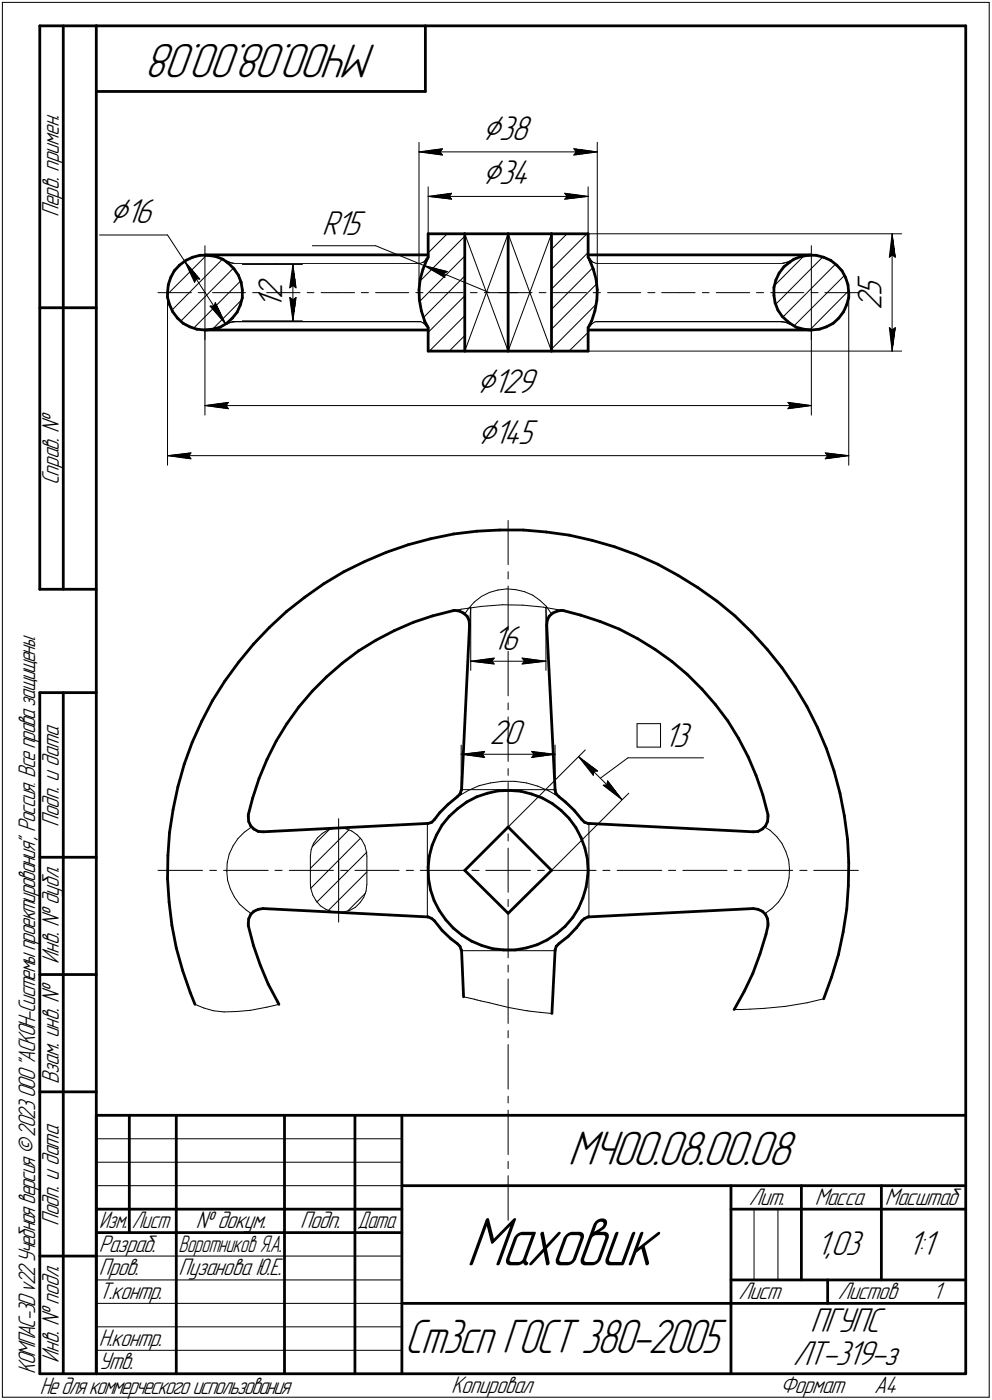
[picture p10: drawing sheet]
<svg xmlns="http://www.w3.org/2000/svg" width="211mm" height="298mm" viewBox="0 0 211 298" stroke-linecap="round" stroke-linejoin="round" font-family="sans-serif">
<g fill="none" stroke="#000" stroke-width=".21">
<path d="M.5 .5v297zM.5 .5h210zM210.5 .5v297zM89.2 32.3l4.9-.6zM89.2 32.3l4.9 .7zM89.2 32.3h37.9zM89.2 30.3v32zM91.1 39.8v10zM93.6 32.3l.5 .7zM94.1 31.7l-.5 .6zM122.1 33l5-.7zM122.1 31.7l.5 .6z"/>
<path d="M122.1 31.7l5 .6zM122.6 32.3l-.5 .7zM125.1 39.8v10zM127.1 30.3v32zM21.2 50h14.4zM35.6 50l3.7 5.6zM39.3 55.6l3.2 3.8zM39.3 55.6l2.1 4.5zM39.3 55.6l8.7 13.4zM41.7 59.4h.8zM41.7 59.4l-.3 .7zM43.6 52.3v10z"/>
<path d="M47.3 55.2l-10.7 10.8zM50.5 56.3l-12.1 12.1zM51.6 56.3h12.7zM54.7 56.3l-13.6 13.6zM58.9 56.3l-13.8 13.9zM62.3 56.3l.7 5zM62.3 56.3l-.7 5zM62.3 56.3v12zM66.5 52.3h13.4zM67.5 56.3l-12 12zM79.9 52.3l10.4 4.3zM88.6 56.3l-11.9 12z"/>
<path d="M90.3 56.6l4.9 1.2zM90.3 56.6l4.4 2.5zM90.3 56.6l13.8 5.7zM91.1 53.8l4.1-4zM91.1 41.8l5-.7zM91.1 41.8l5 .6zM91.1 41.8h34zM94.4 58.3l.8-.5zM94.4 58.3l.3 .8zM95.6 41.8l.5 .6zM96.1 41.1l-.5 .7zM98.9 49.8l9.2 25z"/>
<path d="M98.9 58.8l-9.5 9.5zM98.9 54.5l-13.7 13.8zM98.9 50.3l-18 18zM108.1 49.8l-9.2 25zM108.1 49.8l9.2 25zM117.3 49.8l-9.2 25zM117.3 57.3l7.6-7.5zM117.3 53.1l3.3-3.3zM120.1 42.4l5-.6zM120.1 41.1l.5 .7zM120.1 41.1l5 .7zM120.6 41.8l-.5 .6z"/>
<path d="M125.1 53.8l-7.8 7.8zM125.1 49.8h66.8zM126.8 56.3l-9.5 9.6zM131.1 56.3l-13.8 13.8zM135.3 56.3l-18 18zM165 56.3l-11.9 12zM171.1 54.4l-13.8 13.9zM172.6 52.3v10zM175.1 54.7l-13.6 13.6zM177.8 56.2l-12 12.1zM189.2 54.8l.6-.5zM189.8 49.8l.7 5z"/>
<path d="M189.8 54.3l.7 .5zM189.8 49.8l-.6 5zM189.8 49.8v25zM33.6 62.3h7.1zM35.6 62.7l8.4-8.4zM35.6 62.3v36.8zM42.2 62.3h1.5zM43.6 62.3v10zM43.6 70.3v18.1zM44.7 65.2l3.3 3.8zM44.7 65.2h.9zM45.2 62.3h7z"/>
<path d="M45.8 64.4l-.2 .8zM45.8 64.4l2.2 4.6zM51.2 68.3l12-12zM51.6 68.3h12.7zM53.8 62.3h1.5zM56.7 62.3h7.1zM59.7 68.3l12-12zM61.6 61.3l.7-.5zM61.6 63.3l.7 5zM61.6 63.3l.7 .5zM62.3 60.8l.7 .5zM62.3 63.8l.7-.5z"/>
<path d="M63 63.3l-.7 5zM63.9 68.3l12-12zM65.4 62.3h1.4zM68.2 68.3l12-12zM68.3 62.3h3.6zM71.9 62.3h3.5zM72.4 68.3l12-12zM76.9 62.3h1.5zM79.9 62.3h7.1zM88.5 62.3h1.5zM91.1 70.8l7.8-7.8zM91.4 74.8l7.5-7.6z"/>
<path d="M91.4 62.3h7.2zM95.6 74.8l3.3-3.3zM100.1 62.3h1.4zM103 62.3h7.2zM106.1 62.3h7.1zM114.7 62.3h1.5zM117.7 62.3h7.1zM121.1 74.8l4-4zM125.1 74.8h66.8zM126.2 62.3h1.6zM127.6 68.3l12-12zM129.3 62.3h7z"/>
<path d="M131.8 68.3l12-12zM136.1 68.3l12-12zM137.8 62.3h1.6zM140.3 68.3l12-12zM140.8 62.3h3.6zM144.4 62.3h3.5zM144.5 68.3l12-12zM148.8 68.3l12-12zM149.4 62.3h1.5zM152.4 62.3h7.1zM161 62.3h1.5zM164 62.3h7z"/>
<path d="M168.9 69.4l10.8-10.8zM172.6 62.3h1.5zM172.6 62.3v10zM172.6 70.3v18.1zM175.5 62.3h7.1zM180.6 61.9l-8.3 8.4zM180.6 62.3v36.8zM189.2 69.8l.6 5zM189.2 69.8l.6 .5zM189.8 70.3l.7-.5zM190.5 69.8l-.7 5zM35.6 97l5-.6z"/>
<path d="M35.6 97l5 .7zM35.6 97h145zM40.1 97l.5 .7zM40.6 96.4l-.5 .6zM43.6 86.4l5-.7zM43.6 86.4l5 .6zM43.6 86.4h129zM48.1 86.4l.5 .6zM48.6 85.7l-.5 .7zM167.6 87l5-.6zM167.6 85.7l.5 .7zM167.6 85.7l5 .7z"/>
<path d="M168.1 86.4l-.5 .6zM175.6 97.7l5-.7zM175.6 96.4l.5 .6zM175.6 96.4l5 .6zM176.1 97l-.5 .7zM108.1 110.8v9.4zM95.2 130.3l3-.6zM98.2 129.7l4.3-.6zM99.7 129.6l-.8 1.1zM100.2 129.4l-.3 3.8zM100.2 129.4v13.3zM100.9 128.2l1.5-1.2z"/>
<path d="M100.9 128.2l-1.2 1.4zM102.4 127l1.7-.8zM102.5 129.1l4.4-.3zM104.1 126.2l1.8-.6zM105.9 125.6l2-.2zM106.9 128.8l4.4 .1zM107.9 125.4l1.8 .2zM108.1 121.8v1.5zM108.1 124.8v9.4zM108.1 135.7v1.5zM108.1 138.7v9.5zM109.7 125.6l1.9 .4z"/>
<path d="M111.3 128.9l4.4 .4zM111.6 126l1.8 .7zM113.4 126.7l1.5 1.1zM114.9 127.8l1.3 1.3zM115.7 129.3l4.3 .7zM116.2 129.4l.1 3.8zM116.2 129.4v13.3zM116.2 129.1l1.1 1.6zM98.1 158.7v10.5zM100.2 140.8l5-.7zM100.2 140.8l5 .6zM100.2 140.8h16z"/>
<path d="M104.6 140.8l.6 .6zM105.2 140.1l-.6 .7zM108.1 149.7v1.4zM108.1 152.7v9.4zM111.1 141.4l5.1-.6zM111.1 140.1l.5 .7zM111.1 140.1l5.1 .7zM111.6 140.8l-.5 .6zM118.1 158.7v10.5zM135.6 154.1v5zM135.6 154.1h4.9zM135.6 159.1h4.9z"/>
<path d="M140.5 154.1v5zM50.6 178.6l-1 1.5zM52 177.2l1.5-1.1zM52 177.2l-1.4 1.4zM66.7 179.6l-.5 1.3zM67.6 178.4l-.9 1.2zM67.6 178.4l1-.9zM68.6 177.5l1.2-.8zM69.8 176.7l1.4-.3zM71.2 176.4l.9-.1zM72.1 176.3l1.4 .1zM72.1 174.3v13z"/>
<path d="M73.5 176.4l1.3 .6zM74.3 176.7l-8.3 8.2zM74.8 177l1.2 .8zM76 177.8l1 1zM76.7 178.5l-10.6 10.6zM77 178.8l.6 1.3zM90.9 175.3v19.9zM97.3 169.7l.2-.1zM97.5 169.6l2.2-1.3zM98.1 160.6l5-.6zM98.1 160.6l5 .7zM98.1 160.6h20z"/>
<path d="M98.2 168.1l-.1 1.1zM98.2 168.1h19.9zM99.7 168.3l2.2-1zM101.9 167.3l2.5-.6zM102.6 160.6l.5 .7zM103.1 160l-.5 .6zM104.4 166.7l2.5-.3zM106.9 166.4h2.6zM108.1 163.7v1.4zM108.1 166.6v9.5zM108.1 177.5v1.6zM108.1 176.1l16.4-16.4z"/>
<path d="M109.5 166.4l2.5 .3zM112 166.7l2.4 .7zM113.1 161.3l5-.7zM113.1 160l.5 .6zM113.1 160l5 .6zM113.6 160.6l-.5 .7zM114.4 167.4l2.4 1zM116.8 168.4l2.2 1.3zM118.1 168.1v1.1zM123.1 161.1l4.1 3.1zM123.1 161.1l3.1 4zM123.1 161.1l9.2 9.2z"/>
<path d="M125.3 175.3v19.9zM126.3 164.3l.9-.1zM126.3 164.3l-.1 .8zM127.8 165.7l5.8-4.3zM128.4 167.2l3.9 3.1zM128.4 167.2l.7-.1zM129.3 166.3l-.2 .8zM129.3 166.3l3 4zM133.6 161.4h16.1zM162.7 176.1l1.1 .7zM163.8 176.8l1.5 1.3zM165.3 178.1l1.1 1.5z"/>
<path d="M166.4 179.6l.8 1.8zM33.6 185.3h9.5zM44.6 185.3h1.5zM47.6 185.3h9.5zM48.3 185.6l.1 1.9zM48.3 183.7v1.9zM48.4 187.5l.6 1.8zM48.8 181.9l-.5 1.8zM49 189.3l.9 1.7zM49.6 180.1l-.8 1.8zM49.9 191l1.1 1.5zM51 192.5l1.4 1.3z"/>
<path d="M52.4 193.8l1.1 .8zM58.5 185.3h1.5zM61.6 185.3h9.4zM66 188.3l.1 .8zM66 182.3v6zM66.1 189.1l.4 1.5zM66.2 180.9l-.2 1.4zM66.4 180.3l3.7-3.7zM66.5 190.6l.7 1.2zM67.2 191.8l1 1.1zM67.4 192.1l10.7-10.7zM68.2 192.9l1.1 .7z"/>
<path d="M69.3 193.6l1.4 .5zM69.8 193.9l8.3-8.2zM70.7 194.1l1.4 .2zM72.1 194.3l.9-.1zM72.1 183.3v13zM72.5 185.3h1.5zM73 194.2l1.3-.3zM74 194l3.8-3.8zM74.3 193.9l1.3-.7zM75.5 185.3h9.4zM76.6 192.2l-1 1zM77.4 191.1l-.8 1.1z"/>
<path d="M77.6 180.1l.4 1.3zM77.9 189.7l-.5 1.4zM78 181.4l.1 .9zM78.1 182.3v6zM78.1 188.3l-.2 1.4zM86.4 185.3h1.6zM89.4 185.3h9.5zM100.4 185.3h1.5zM103.4 185.3h4.7zM108.1 194.6v9.4zM108.1 191.5v1.5zM108.1 185.3v4.7z"/>
<path d="M108.1 180.6v4.7zM108.1 185.3h4.8zM114.4 185.3h1.4zM117.3 185.3h9.5zM117.3 185.3l16.5-16.4zM128.3 185.3h1.5zM131.3 185.3h9.5zM142.2 185.3h1.6zM145.3 185.3h9.4zM156.2 185.3h1.5zM159.2 185.3h9.5zM162.7 194.6l1.6-1.1z"/>
<path d="M164.3 193.5l1.3-1.4zM166.7 190.5l-1.1 1.6zM167.2 181.4l.6 1.7zM167.5 188.8l-.8 1.7zM167.8 183.1l.2 1.9zM167.9 186.9l-.4 1.9zM168 185l-.1 1.9zM170.2 185.3h1.5zM173.1 185.3h9.5zM41.5 213.9l1.8 .7zM43.3 214.6l2.1 .6zM45.4 215.2l2.3 .3z"/>
<path d="M47.7 215.5l2.6-.1zM50.3 215.4l3-.3zM53.3 215.1l3.5-.6zM56.8 214.5l2.6-.6zM98.2 202.4h19.9zM98.6 212.3l1.6 .3zM100.2 212.6l.7 .2zM100.9 212.8l.6 .1zM101.5 212.9l.7 .2zM102.2 213.1l.8 .2zM103 213.3l1.1 .2zM104.1 213.5l1.7 .5z"/>
<path d="M105.8 214l2.5 .5zM108.1 219.5v1.5zM108.1 208.4v9.5zM108.1 205.5v1.5zM108.3 214.5l3.7 .7zM112 215.2h.3zM112.3 215.2l.3 .1zM112.6 215.3l.8 .1zM113.4 215.4l1.5 .2zM114.9 215.6l2.5 .2zM156.2 215h1.4zM157.6 215l2-.1z"/>
<path d="M159.6 214.9l3-.2zM162.6 214.7l4.5-.4zM167.1 214.3l4.6-.8zM171.7 213.5l3.6-.8zM108.1 236.4v9.5zM108.1 233.4v1.5zM108.1 222.4v9.5zM20.5 247.5h65zM20.5 252.5h65zM20.5 242.5h65zM108.1 250.4v9.4zM108.1 247.3v1.5z"/>
<path d="M160.4 257.5v15zM165.5 257.5v15zM20.5 267.5h65zM20.5 272.5h65zM20.5 277.5h65zM.5 297.5h210zM20.5 282.5h65zM20.5 287.5h65z"/>
</g>
<g fill="none" stroke="#000" stroke-width=".59">
<path d="M8.5 5.5v120zM8.5 5.5h12zM13.5 5.5v120zM20.5 5.5v287zM20.5 5.5h185zM20.5 19.5h70zM90.5 5.5v14zM205.5 5.5v287zM36.3 59.1l-.5 1.5zM37.1 57.7l-.8 1.4zM38.2 56.5l-1.1 1.2zM38.2 56.5l1.3-1z"/>
<path d="M39.5 55.5l1.5-.7zM41 54.8l1.6-.4zM42.6 54.4h1.6zM43.6 54.3h47.5zM44.2 54.4l1.7 .2zM45.9 54.6l1.5 .6zM47.4 55.2l.9 .6zM48.3 55.8l.6 .3zM48.3 55.8l.3 .2zM48.6 56l1.2 1.2zM48.7 56h.2zM48.9 56l.5 .2z"/>
<path d="M48.9 56.1l1.1 .2zM49.4 56.2l.6 .1zM49.8 57.2l.9 1.4zM50 56.3h39.2zM50.7 58.6l.6 1.5zM89.2 56.3l.5-.1zM89.4 59.4l-.2 2.3zM89.7 56.2l.6-.3zM90 57.3l-.6 2.1zM90.8 55.2l-.5 .7zM90.8 55.2l-.8 2.1zM91.1 54.8l-.3 .4z"/>
<path d="M91.1 49.8h7.8zM91.1 49.8v5zM98.9 49.8h9.2zM98.9 49.8v25zM108.1 49.8h9.2zM108.1 49.8v25zM117.3 49.8h7.8zM117.3 49.8v25zM125.1 54.8l.3 .4zM125.1 49.8v5zM125.1 54.3h47.5zM125.4 55.2l.5 .7z"/>
<path d="M125.4 55.2l.8 2.1zM125.9 55.9l.7 .3zM126.2 57.3l.6 2.1zM126.6 56.2l.5 .1zM126.8 59.4l.3 2.3zM127.1 56.3h39.2zM165.1 59.6l-.4 1.6zM165.8 58.2l-.7 1.4zM166.3 56.3l1-.2zM166.3 56.3l.6-.1zM166.8 56.8l1.3-1zM166.8 56.8l-1 1.4z"/>
<path d="M166.9 56.2l.5-.2zM167.3 56.1l.8-.3zM167.4 56h.2zM168.1 55.8l.8-.6zM168.9 55.2l1.5-.6zM170.4 54.6l1.6-.2zM172 54.4h1.7zM173.7 54.4l1.6 .4zM175.3 54.8l1.5 .7zM176.8 55.5l1.3 1zM178.1 56.5l1.1 1.2zM179.2 57.7l.7 1.4z"/>
<path d="M179.9 59.1l.5 1.5zM8.5 65.5h12zM35.6 63.3l.5 1.6zM35.6 62.3v1zM35.8 60.6l-.2 1.7zM36.1 64.9l.6 1.5zM36.7 66.4l1.1 1.3zM37.8 67.7l1.1 1.1zM38.9 68.8l1.5 .8zM40.4 69.6l1.5 .5zM41.9 70.1l1.7 .2zM43.6 70.3l1.6-.2z"/>
<path d="M43.6 70.3h47.5zM45.2 70.1l1.6-.4zM46.8 69.7l1.5-.9zM48.3 68.8l.6-.3zM48.3 68.8l1.1-1.1zM48.7 68.6l.2-.1zM48.9 68.5l.5-.2zM48.9 68.5l1.1-.2zM49.4 68.3h.6zM50 68.3h39.2zM50.5 66.5l-1.1 1.2zM51.1 64.9l-.6 1.6z"/>
<path d="M51.3 60.1l.3 1.6zM51.6 63.4l-.5 1.5zM51.6 61.7v1.7zM89.2 68.3h.5zM89.2 61.7v2.2zM89.2 63.9l.5 2.3zM89.7 68.3l.6 .4zM89.7 66.2l.6 2.1zM90.3 68.7l.5 .6zM90.3 68.3l.5 1zM90.8 69.3l.3 .5zM91.1 74.8h7.8z"/>
<path d="M91.1 69.8v5zM98.9 74.8h9.2zM108.1 74.8h9.2zM117.3 74.8h7.8zM125.1 69.8v5zM125.1 70.3h47.5zM125.4 69.3l-.3 .5zM125.9 68.7l-.5 .6zM125.9 68.7l.7-.4zM125.9 68.3l-.5 1zM126.6 68.3h.5zM126.6 66.2l-.7 2.1z"/>
<path d="M127 63.9l-.4 2.3zM127.1 68.3h39.2zM127.1 61.7l-.1 2.2zM164.7 61.2v1.7zM164.7 62.9l.2 1.6zM164.9 64.5l.6 1.5zM165.5 66l1 1.4zM166.3 68.3l1 .2zM166.3 68.3h.6zM166.5 67.4l1.1 1.1zM166.9 68.3l.5 .2zM167.3 68.5l.8 .3z"/>
<path d="M167.4 68.5l.2 .1zM167.6 68.5l.5 .3zM168.1 68.8l1.3 .9zM169.4 69.7l1.6 .4zM171 70.1l1.6 .2zM172.6 70.3l1.7-.2zM174.3 70.1l1.6-.5zM175.9 69.6l1.4-.8zM177.3 68.8l1.2-1.1zM179.5 66.4l-1 1.3zM180.2 64.9l-.7 1.5zM180.4 60.6l.2 1.7z"/>
<path d="M180.6 63.3l-.4 1.6zM180.6 62.3v1zM77.6 119.5l4.6-1.9zM82.2 117.6l4.7-1.6zM86.9 116l4.7-1.3zM91.6 114.7l4.9-1zM96.5 113.7l4.9-.6zM101.4 113.1l4.9-.2zM106.3 112.9h5zM111.3 112.9l4.9 .4zM116.2 113.3l5 .7zM121.2 114l4.8 1.1z"/>
<path d="M126 115.1l4.7 1.3zM130.7 116.4l4.7 1.7zM135.4 118.1l4.6 2zM8.5 125.5h12zM53.9 137.2l-3.1 3.8zM57.3 133.6l3.7-3.4zM57.3 133.6l-3.4 3.6zM61 130.2l3.9-3zM64.9 127.2l4-2.9zM68.9 124.3l4.3-2.5zM73.2 121.8l4.4-2.3zM76.3 138.6l3.7-2.3z"/>
<path d="M80 136.3l3.9-2zM83.9 134.3l4.1-1.8zM88 132.5l4-1.4zM92 131.1l4.4-1.1zM96.4 130h.4zM96.8 130l1 .1zM97.8 130.1l.8 .5zM98.6 130.6l.8 .6zM99.4 131.2l.4 1zM99.8 132.2l.1 1zM99.9 133.2l-1.7 34.9zM116.3 133.2l1.8 34.9z"/>
<path d="M116.4 132.2l-.1 1zM116.8 131.2l-.4 1zM116.8 131.2l.8-.6zM117.6 130.6l.9-.5zM118.5 130.1l1-.1zM119.5 130h.5zM120 130l3.5 1zM123.5 131l4.2 1.3zM127.7 132.3l4 1.6zM131.7 133.9l3.9 2.1zM135.6 136l3.8 2.3zM139.4 138.3l3.5 2.5z"/>
<path d="M140 120.1l4.3 2.4zM144.3 122.5l4.2 2.6zM148.5 125.1l4.1 2.9zM152.6 128l3.8 3.1zM156.4 131.1l3.5 3.5zM159.9 134.6l3.3 3.7zM163.2 138.3l3.2 3.9zM8.5 147.5v145zM8.5 147.5h12zM13.5 147.5v145zM40.9 158.1l-1.7 4.6zM42.9 153.6l-2 4.5z"/>
<path d="M45.2 149.2l-2.3 4.4zM47.8 145l-2.6 4.2zM50.8 141l-3 4zM58.8 157.8l-2 3.9zM61 154.1l-2.2 3.7zM63.6 150.5l-2.6 3.6zM66.5 147.2l-2.9 3.3zM69.5 144.1l3.3-2.9zM69.5 144.1l-3 3.1zM72.8 141.2l3.5-2.6zM142.9 140.8l3.3 2.8zM146.2 143.6l3.2 3.1z"/>
<path d="M149.4 146.7l2.8 3.3zM152.2 150l2.7 3.5zM154.9 153.5l2.2 3.7zM157.1 157.2l2.1 3.9zM166.4 142.2l2.8 4zM169.2 146.2l2.5 4.3zM171.7 150.5l2.2 4.4zM173.9 154.9l2 4.5zM175.9 159.4l1.6 4.8zM36.1 177.3l-.4 4.9zM36.8 172.4l-.7 4.9zM37.8 167.6l-1 4.8z"/>
<path d="M39.2 162.7l-1.4 4.9zM52.8 173.9l.1 1zM52.8 173.5v.4zM52.9 174.9l.4 1zM53.3 175.9l.7 .6zM53.8 169.9l-1 3.6zM54 176.5l.9 .5zM54.9 177l1.1 .1zM55.1 165.8l-1.3 4.1zM56 177.1l34.9-1.8zM56.8 161.7l-1.7 4.1zM90.9 175.3h.2z"/>
<path d="M91.1 175.3l.8-.2zM92.5 174.5l-.6 .6zM92.9 177.8l-1 2.2zM93.6 173.1l-1.1 1.4zM94.1 175.7l-1.2 2.1zM95.3 171.3l2-1.6zM95.3 171.3l-1.7 1.8zM95.6 173.8l1.8-1.6zM95.6 173.8l-1.5 1.9zM97.3 169.7l.6-.6zM97.4 172.2l1.9-1.4zM98.1 168.3l-.2 .8z"/>
<path d="M98.2 168.1l-.1 .2zM99.3 170.8l2.1-1.1zM101.4 169.7l2.3-.8zM103.7 168.9l2.3-.5zM106 168.4l2.5-.1zM108.1 176.1l9.2 9.2zM108.1 176.1l-9.2 9.2zM108.5 168.3l2.3 .2zM110.8 168.5l2.3 .6zM113.1 169.1l2.3 .8zM115.4 169.9l2.1 1.2zM117.5 171.1l1.9 1.5z"/>
<path d="M118.1 168.3l.3 .8zM118.1 168.1v.2zM118.4 169.1l.6 .6zM119 169.7l1.3 1.1zM119.4 172.6l1.7 1.6zM120.3 170.8l1.9 1.8zM121.1 174.2l1.4 2zM122.2 172.6l1.6 1.9zM122.5 176.2l1.1 2.1zM123.6 178.3l.9 2.3zM123.8 174.5l.6 .6zM124.4 175.1l.7 .2z"/>
<path d="M125.1 175.3h.2zM125.3 175.3l35 1.8zM159.2 161.1l1.7 4zM160.3 177.1l1-.1zM160.9 165.1l1.4 4.1zM161.3 177l.9-.5zM162.3 169.2l1.1 4.3zM162.9 175.9l-.7 .6zM163.3 174.9l-.4 1zM163.4 173.9l-.1 1zM163.4 173.5v.4zM177.5 164.2l1.2 4.7z"/>
<path d="M178.7 168.9l1 4.8zM179.7 173.7l.6 5zM180.3 178.7l.3 4.9zM8.5 182.5h12zM35.6 187.1l.4 5zM35.7 182.2l-.1 4.9zM36 192.1l.6 4.9zM36.6 197l.9 4.8zM52.8 196.7v.4zM52.8 197.1l1.1 4.2zM52.9 195.7l-.1 1zM53.3 194.7l-.4 1z"/>
<path d="M54 194.1l.9-.5zM54 194.1l-.7 .6zM54.9 193.6l1.1-.1zM56 193.5l34.9 1.7zM90.9 195.2h.2zM91.1 184.7l.1 2.4zM91.1 195.2l.8 .4zM91.2 187.1l.4 2.4zM91.4 182.3l-.3 2.4zM91.6 189.5l.8 2.3zM91.9 195.6l.6 .5zM91.9 180l-.5 2.3z"/>
<path d="M92.4 191.8l1.1 2.1zM92.5 196.1l1.6 2zM93.5 193.9l1.3 1.9zM94.1 198.1l1.8 1.8zM94.8 195.8l1.6 1.8zM95.9 199.9l1.4 1zM96.4 197.6l1.9 1.5zM98.3 199.1l2 1.3zM98.9 185.3l9.2 9.2zM108.1 194.5l9.2-9.2zM118.4 198.8l1.8-1.5zM121.8 195.4l-1.6 1.9z"/>
<path d="M122.7 197.5l-1.8 1.9zM123.1 193.4l-1.3 2zM123.8 196.1l.6-.5zM123.8 196.1l-1.1 1.4zM124 191.2l-.9 2.2zM124.4 195.6l.7-.4zM124.5 180.6l.5 2.3zM124.7 188.9l-.7 2.3zM125 182.9l.1 2.4zM125.1 186.5l-.4 2.4zM125.1 185.3v1.2zM125.1 195.2h.2z"/>
<path d="M125.3 195.2l35-1.7zM160.3 193.5l1 .1zM161.3 193.6l.9 .5zM162.2 194.1l.7 .6zM162.9 194.7l.4 1zM163 199l-1.3 4.1zM163.3 195.7l.1 1zM163.4 196.7v.4zM163.4 197.1l-.4 1.9zM179.4 198.5l-1 4.8zM180.2 193.5l-.8 5zM180.5 188.6l-.3 4.9z"/>
<path d="M180.6 183.6l-.1 5zM8.5 207.5h12zM37.5 201.8l1.4 4.9zM38.9 206.7l1.6 4.6zM40.5 211.3l1 2.6zM53.9 201.3l1.5 4.2zM55.4 205.5l1.7 4zM57.1 209.5l2 3.9zM59.1 213.4l.3 .5zM97.3 200.9l.6 .6zM97.9 201.5l.2 .8zM98.1 202.3l.1 .1z"/>
<path d="M98.2 202.4l.4 9.9zM100.3 200.4l2.2 .9zM102.5 201.3l2.3 .7zM104.8 202l2.4 .3zM107.2 202.3h2.4zM109.6 202.3l2.4-.5zM112 201.8l2.3-.6zM114.3 201.2l2.1-1zM116.4 200.2l2-1.4zM118.1 202.3v.1zM118.1 202.4l-.7 13.4zM118.4 201.5l-.3 .8z"/>
<path d="M119 200.9l-.6 .6zM119 200.9l1.9-1.5zM158.3 211.2l-2.1 3.8zM160.2 207.3l-1.9 3.9zM161.7 203.1l-1.5 4.2zM177 208l-1.7 4.7zM178.4 203.3l-1.4 4.7zM8.5 232.5h12zM20.5 237.5h185zM20.5 237.5v55zM27.5 237.5v25zM37.5 237.5v55z"/>
<path d="M60.5 237.5v55zM75.5 237.5v55zM85.5 237.5v55zM20.5 257.5h65zM85.5 252.5h120zM155.5 252.5v40zM155.5 257.5h15zM170.5 252.5v20zM170.5 257.5h35zM187.5 252.5v20zM8.5 267.5h12zM20.5 262.5h65z"/>
<path d="M85.5 277.5h70zM155.5 277.5h50zM155.5 272.5h50zM176.1 272.5v5zM8.5 292.5h12zM20.5 292.5h185z"/>
</g>
<path d="M90.5 55.7h.2zM90.4 55.8h.2zM125.6 55.8h.2zM90.3 55.9h.3zM125.7 55.9h.2zM90.3 56h.3zM125.7 56h.3zM48.6 56h.2zM90.1 56h.4zM125.7 56h.5zM167.5 56h.1zM48.7 56.1h.3zM89.8 56.1h.7zM125.8 56.1h.6zM167.1 56.1h.5zM48.8 56.2h.5zM89.6 56.2h.8zM125.9 56.2h.8zM166.9 56.2h.6zM48.9 56.3h41.5zM125.9 56.3h41.5zM48.9 56.4h41.4zM126 56.4h41.3zM49.1 56.5h41.2zM126 56.5h41.2zM49.3 56.6h41zM126.1 56.6h41zM49.4 56.6h40.9zM126.1 56.6h40.9zM49.4 56.7h40.9zM126.2 56.7h40.8zM49.5 56.8h40.8zM126.2 56.8h40.7zM49.5 56.9h40.7zM126.2 56.9h40.6zM49.6 57h40.6zM126.2 57h40.5zM49.6 57.1h40.5zM126.2 57.1h40.4zM49.7 57.1h40.4zM126.2 57.1h40.3zM49.8 57.2h40.3zM126.2 57.2h40.3zM49.9 57.3h40.1zM126.2 57.3h40.2zM50 57.4h40zM126.3 57.4h40zM50 57.5h39.9zM126.3 57.5h40zM50.1 57.6h39.8zM126.4 57.6h39.8zM50.1 57.7h39.7zM126.4 57.7h39.8zM50.2 57.7h39.6zM126.5 57.7h39.6zM50.2 57.8h39.6zM126.5 57.8h39.5zM50.3 57.9h39.5zM126.5 57.9h39.5zM50.4 58h39.3zM126.6 58h39.3zM50.5 58.1h39.2zM126.6 58.1h39.3zM50.5 58.2h39.2zM126.6 58.2h39.2zM50.5 58.3h39.2zM126.7 58.3h39.1zM50.6 58.3h39.1zM50.6 58.4h39.1zM126.7 58.3h39zM126.7 58.4h39zM50.7 58.5h39zM126.7 58.5h38.9zM50.7 58.6h38.9zM126.7 58.6h38.8zM50.8 58.7h38.8zM126.7 58.7h38.8zM50.9 58.8h38.7zM126.7 58.8h38.8zM50.9 58.8h38.7zM126.7 58.8h38.7zM51 58.9h38.5zM126.8 58.9h38.6zM51 59h38.5zM126.8 59h38.6zM51.1 59.1h38.4zM126.8 59.1h38.6zM51.1 59.2h38.4zM126.8 59.2h38.5zM51.1 59.3h38.4zM126.9 59.3h38.4zM51.1 59.4h38.4zM51.1 59.4h38.4zM126.9 59.4h38.3zM126.9 59.4h38.3zM51.1 59.5h38.3zM126.9 59.5h38.2zM51.2 59.6h38.2zM51.2 59.7h38.2zM126.9 59.6h38.2zM126.9 59.7h38.2zM51.3 59.8h38.1zM126.9 59.8h38.2zM51.3 59.9h38zM126.9 59.9h38.2zM51.3 59.9h38zM127 59.9h38zM51.4 60h37.9zM51.4 60.1h37.9zM127 60h38zM127 60.1h38zM51.4 60.2h37.8zM51.4 60.3h37.8zM127 60.2h37.9zM127 60.3h37.9zM51.4 60.4h37.8zM127 60.4h37.8zM51.5 60.5h37.7zM127 60.5h37.8zM51.5 60.5h37.7zM51.5 60.6h37.7zM51.5 60.7h37.7zM51.5 60.8h37.7zM127.1 60.5h37.7zM127.1 60.6h37.7zM127.1 60.7h37.7zM127.1 60.8h37.7zM51.5 60.9h37.7zM127.1 60.9h37.7zM51.6 61h37.6zM51.6 61h37.6zM51.6 61.1h37.6zM51.6 61.2h37.6zM127.1 61h37.7zM127.1 61h37.7zM127.1 61.1h37.7zM127.1 61.2h37.7zM51.6 61.3h37.6zM51.6 61.4h37.6zM127.1 61.3h37.6zM127.1 61.4h37.6zM51.6 61.5h37.6zM51.6 61.6h37.6zM51.6 61.6h37.6zM51.6 61.7h37.6zM51.6 61.8h37.6zM51.6 61.9h37.6zM51.6 62h37.6zM51.6 62.1h37.6zM51.6 62.1h37.6zM51.6 62.2h37.6zM127.1 61.5h37.6zM127.1 61.6h37.6zM127.1 61.6h37.6zM127.1 61.7h37.6zM127.1 61.8h37.6zM127.1 61.9h37.6zM127.1 62h37.6zM127.1 62.1h37.6zM127.1 62.1h37.6zM127.1 62.2h37.6zM51.6 62.3h37.6zM127.1 62.3h37.5zM51.6 62.4h37.6zM51.6 62.5h37.6zM51.6 62.6h37.6zM51.6 62.7h37.6zM51.6 62.7h37.6zM51.6 62.8h37.6zM51.6 62.9h37.6zM51.6 63h37.6zM51.6 63.1h37.6zM51.6 63.2h37.6zM127.1 62.4h37.6zM127.1 62.5h37.6zM127.1 62.6h37.6zM127.1 62.7h37.6zM127.1 62.7h37.6zM127.1 62.8h37.6zM127.1 62.9h37.6zM127.1 63h37.6zM127.1 63.1h37.6zM127.1 63.2h37.6zM51.6 63.2h37.6zM127.1 63.2h37.6zM51.6 63.3h37.6zM51.6 63.4h37.6zM51.6 63.5h37.6zM127.1 63.3h37.7zM127.1 63.4h37.7zM127.1 63.5h37.7zM51.6 63.6h37.6zM51.6 63.7h37.6zM127.1 63.6h37.7zM127.1 63.7h37.7zM51.5 63.8h37.7zM127.1 63.8h37.7zM51.5 63.8h37.7zM51.5 63.9h37.7zM51.5 64h37.7zM51.5 64.1h37.7zM127.1 63.8h37.7zM127.1 63.9h37.7zM127.1 64h37.7zM127.1 64.1h37.7zM51.4 64.2h37.9zM127.1 64.2h37.7zM51.4 64.3h37.9zM51.4 64.3h37.9zM127.1 64.3h37.8zM127.1 64.3h37.8zM51.4 64.4h37.9zM127 64.4h37.9zM51.4 64.5h37.9zM51.4 64.6h37.9zM127 64.5h38zM127 64.6h38zM51.3 64.7h38zM127 64.7h38zM51.3 64.8h38zM126.9 64.8h38.2zM51.3 64.9h38.1zM126.9 64.9h38.2zM51.2 64.9h38.2zM126.9 64.9h38.2zM51.2 65h38.2zM126.8 65h38.3zM51.1 65.1h38.3zM126.8 65.1h38.3zM51.1 65.2h38.4zM126.8 65.2h38.4zM51.1 65.3h38.4zM126.8 65.3h38.5zM51.1 65.4h38.4zM126.8 65.4h38.5zM51.1 65.4h38.4zM126.8 65.4h38.6zM51 65.5h38.6zM126.8 65.5h38.6zM51 65.6h38.6zM126.8 65.6h38.6zM50.9 65.7h38.7zM126.7 65.7h38.7zM50.9 65.8h38.7zM126.7 65.8h38.8zM50.8 65.9h38.8zM126.7 65.9h38.8zM50.7 66h38.9zM126.7 66h38.8zM50.7 66h38.9zM126.7 66h38.9zM50.6 66.1h39.1zM50.6 66.2h39.1zM126.7 66.1h39zM126.7 66.2h39zM50.5 66.3h39.2zM126.6 66.3h39.2zM50.5 66.4h39.2zM126.6 66.4h39.2zM50.5 66.5h39.2zM126.6 66.5h39.3zM50.4 66.5h39.3zM126.6 66.5h39.3zM50.4 66.6h39.3zM126.5 66.6h39.4zM50.3 66.7h39.4zM126.5 66.7h39.5zM50.2 66.8h39.6zM126.5 66.8h39.5zM50.2 66.9h39.6zM126.5 66.9h39.6zM50.1 67h39.8zM50.1 67.1h39.8zM126.4 67h39.8zM126.4 67.1h39.8zM50 67.1h40zM126.4 67.1h39.9zM50 67.2h40zM126.3 67.2h40zM49.9 67.3h40.1zM126.3 67.3h40.1zM49.8 67.4h40.3zM126.2 67.4h40.3zM49.7 67.5h40.4zM126.2 67.5h40.3zM49.6 67.6h40.6zM126.2 67.6h40.4zM49.6 67.6h40.6zM126.2 67.6h40.5zM49.5 67.7h40.8zM126.2 67.7h40.6zM49.4 67.8h40.9zM126.1 67.8h40.8zM49.4 67.9h40.9zM126.1 67.9h40.9zM49.3 68h41zM126 68h41zM49.2 68.1h41.1zM126 68.1h41.1zM49.1 68.2h41.3zM125.9 68.2h41.3zM48.9 68.2h41.5zM125.9 68.2h41.4zM48.9 68.3h.5zM89.6 68.3h.9zM125.9 68.3h.8zM166.7 68.3h.7zM48.8 68.4h.3zM89.8 68.4h.7zM125.8 68.4h.6zM167.2 68.4h.3zM90.1 68.5h.4zM125.8 68.5h.4zM167.4 68.5h.2zM90.2 68.6h.4zM125.7 68.6h.5zM90.3 68.7h.3zM125.7 68.7h.3zM90.3 68.7h.4zM125.6 68.7h.3zM90.4 68.8h.3zM125.6 68.8h.2zM90.5 68.9h.3zM90.6 69h.2z" fill="#fff" stroke="#fff" stroke-width=".21"/>
<g fill="#000" stroke="#000" stroke-width=".21">
<path d="M89.2 32.3h4.4zM89.8 32.4h3.9zM90.4 32.5h3.4zM91.1 32.6h2.8zM91.7 32.7h2.2zM92.3 32.8h1.7zM93 32.9h1.1zM93.6 32.9h.5z"/>
<path d="M93.6 31.7h.5zM93 31.8h1.1zM92.3 31.9h1.7zM91.7 32h2.2zM91.1 32.1h2.8zM90.4 32.2h3.4zM89.8 32.3h3.9z"/>
<path d="M122.2 31.7h.6zM122.3 31.8h1.1zM122.3 31.9h1.7zM122.3 32h2.3zM122.4 32.1h2.8zM122.5 32.2h3.4zM122.6 32.3h3.9z"/>
<path d="M122.6 32.3h4.5zM122.6 32.4h3.9zM122.5 32.5h3.4zM122.4 32.6h2.8zM122.3 32.7h2.3zM122.3 32.8h1.7zM122.3 32.9h1.1zM122.2 32.9h.6z"/>
<path d="M39.6 56.3h.2zM39.7 56.5h.2zM39.8 56.6h.2zM39.8 56.6h.2zM39.9 56.7h.1zM39.9 56.8h.2zM40 56.9h.1zM40 57h.2zM40 57.1h.3zM40 57.1h.3zM40 57.2h.4zM40.1 57.3h.4zM40.1 57.4h.4zM40.2 57.5h.4zM40.2 57.6h.4zM40.3 57.7h.3zM40.3 57.7h.4zM40.4 57.8h.4zM40.4 57.9h.4zM40.5 58h.4zM40.5 58.1h.5zM40.6 58.2h.4zM40.6 58.3h.5zM40.6 58.3h.5zM40.6 58.4h.5zM40.7 58.5h.5zM40.7 58.6h.6zM40.7 58.7h.6zM40.8 58.8h.6zM40.8 58.8h.7zM40.9 58.9h.6zM40.9 59h.7zM41 59.1h.7zM41 59.2h.7zM41.1 59.3h.6zM41.1 59.4h.6zM41.1 59.4h.6zM41.1 59.5h.6zM41.2 59.6h.5zM41.2 59.7h.5zM41.3 59.8h.3zM41.3 59.9h.3z"/>
<path d="M39.6 56.1h.2zM39.8 56.4h.2zM39.9 56.5h.1zM40 56.6h.1zM40 56.6h.2zM40 56.7h.2zM40.1 56.8h.2zM40.1 56.9h.3zM40.2 57h.3zM40.3 57.1h.3zM40.3 57.1h.3zM40.4 57.2h.3zM40.5 57.3h.2zM40.5 57.4h.3zM40.6 57.5h.3zM40.6 57.6h.4zM40.6 57.7h.5zM40.7 57.7h.4zM40.8 57.8h.3zM40.8 57.9h.4zM40.9 58h.4zM41 58.1h.4zM41 58.2h.5zM41.1 58.3h.5zM41.1 58.3h.6zM41.1 58.4h.6zM41.2 58.5h.5zM41.3 58.6h.5zM41.3 58.7h.6zM41.4 58.8h.6zM41.5 58.8h.6zM41.5 58.9h.6zM41.6 59h.6zM41.7 59.1h.5zM41.7 59.2h.6zM41.7 59.3h.7zM41.7 59.4h.8z"/>
<path d="M62.1 57.6h.2zM62.1 57.7h.2zM62.1 57.7h.2zM62.1 57.8h.2zM62.1 57.9h.2zM62.1 58h.2zM62.1 58.1h.2zM62.1 58.2h.2zM62.1 58.3h.2zM62.1 58.3h.2zM62.1 58.4h.2zM62.1 58.5h.2zM62.1 58.6h.2zM62.1 58.7h.2zM62.1 58.8h.2zM62 58.8h.3zM62 58.9h.3zM62 59h.3zM62 59.1h.3zM62 59.2h.3zM62 59.3h.3zM62 59.4h.3zM61.9 59.4h.4zM61.9 59.5h.4zM61.9 59.6h.4zM61.9 59.7h.4zM61.9 59.8h.4zM61.9 59.9h.4zM61.9 59.9h.4zM61.9 60h.4zM61.8 60.1h.5zM61.8 60.2h.5zM61.8 60.3h.5zM61.8 60.4h.5zM61.8 60.5h.5zM61.8 60.5h.5zM61.8 60.6h.5zM61.7 60.7h.6zM61.7 60.8h.6zM61.7 60.9h.5zM61.7 61h.4zM61.7 61h.3zM61.7 61.1h.2z"/>
<path d="M62.3 57h.2zM62.3 57.1h.2zM62.3 57.1h.2zM62.3 57.2h.2zM62.3 57.3h.2zM62.3 57.4h.2zM62.3 57.5h.2zM62.3 57.6h.3zM62.3 57.7h.3zM62.3 57.7h.3zM62.3 57.8h.3zM62.3 57.9h.3zM62.3 58h.3zM62.3 58.1h.3zM62.3 58.2h.3zM62.3 58.3h.4zM62.3 58.3h.4zM62.3 58.4h.4zM62.3 58.5h.4zM62.3 58.6h.4zM62.3 58.7h.4zM62.3 58.8h.4zM62.3 58.8h.4zM62.3 58.9h.4zM62.3 59h.4zM62.3 59.1h.4zM62.3 59.2h.4zM62.3 59.3h.4zM62.3 59.4h.4zM62.3 59.4h.5zM62.3 59.5h.5zM62.3 59.6h.5zM62.3 59.7h.5zM62.3 59.8h.5zM62.3 59.9h.5zM62.3 59.9h.5zM62.3 60h.5zM62.3 60.1h.6zM62.3 60.2h.6zM62.3 60.3h.6zM62.3 60.4h.6zM62.3 60.5h.6zM62.3 60.5h.6zM62.3 60.6h.6zM62.3 60.7h.7zM62.3 60.8h.7zM62.5 60.9h.5zM62.6 61h.4zM62.7 61h.3zM62.8 61.1h.2z"/>
<path d="M90.8 56.8h.1zM90.8 56.9h.3zM91 57h.4zM91.2 57.1h.3zM91.4 57.1h.4zM91.4 57.2h.5zM91.6 57.3h.6zM91.8 57.4h.6zM91.9 57.5h.6zM92 57.6h.8zM92.2 57.7h.8zM92.4 57.7h.8zM92.5 57.8h.9zM92.6 57.9h1zM92.8 58h1zM93 58.1h1.1zM93 58.2h1.2zM93.2 58.3h1.2zM93.4 58.3h1.1zM93.6 58.4h.9zM93.6 58.5h.9zM93.8 58.6h.8zM94 58.7h.6zM94.1 58.8h.5zM94.2 58.8h.5zM94.4 58.9h.3z"/>
<path d="M90.7 56.7h.2zM90.9 56.8h.4zM91.1 56.9h.5zM91.4 57h.5zM91.5 57.1h.8zM91.8 57.1h.8zM91.9 57.2h1zM92.2 57.3h1zM92.4 57.4h1.2zM92.5 57.5h1.4zM92.8 57.6h1.4zM93 57.7h1.6zM93.2 57.7h1.7zM93.4 57.8h1.8zM93.6 57.9h1.5zM93.8 58h1.1zM94.1 58.1h.6zM94.2 58.2h.4z"/>
<path d="M91.1 41.8h4.5zM91.9 41.9h3.8zM92.5 42h3.3zM93.3 42.1h2.5zM94 42.2h1.9zM94.7 42.2h1.3zM95.4 42.3h.7z"/>
<path d="M95.5 41.2h.6zM94.9 41.3h1.1zM94.2 41.4h1.7zM93.6 41.5h2.2zM93 41.6h2.8zM92.4 41.7h3.4zM91.8 41.7h3.9z"/>
<path d="M120.2 41.2h.6zM120.3 41.3h1.1zM120.4 41.4h1.7zM120.4 41.5h2.3zM120.5 41.6h2.8zM120.6 41.7h3.4zM120.6 41.7h3.9z"/>
<path d="M120.6 41.8h4.5zM120.6 41.9h3.9zM120.6 42h3.2zM120.5 42.1h2.5zM120.4 42.2h1.9zM120.3 42.2h1.3zM120.2 42.3h.7z"/>
<path d="M189.7 51.2h.1zM189.7 51.3h.1zM189.7 51.4h.1zM189.7 51.5h.1zM189.7 51.6h.1zM189.7 51.6h.1zM189.7 51.7h.1zM189.7 51.8h.1zM189.7 51.9h.1zM189.6 52h.2zM189.6 52.1h.2zM189.6 52.2h.2zM189.6 52.2h.2zM189.6 52.3h.2zM189.6 52.4h.2zM189.6 52.5h.2zM189.6 52.6h.2zM189.5 52.7h.3zM189.5 52.7h.3zM189.5 52.8h.3zM189.5 52.9h.3zM189.5 53h.3zM189.5 53.1h.3zM189.5 53.2h.3zM189.5 53.3h.3zM189.5 53.3h.3zM189.4 53.4h.4zM189.4 53.5h.4zM189.4 53.6h.4zM189.4 53.7h.4zM189.4 53.8h.4zM189.4 53.8h.4zM189.4 53.9h.4zM189.4 54h.4zM189.3 54.1h.5zM189.3 54.2h.5zM189.3 54.3h.5zM189.3 54.4h.4zM189.3 54.4h.4zM189.3 54.5h.3zM189.3 54.6h.2z"/>
<path d="M189.8 50.5h.2zM189.8 50.5h.2zM189.8 50.6h.2zM189.8 50.7h.2zM189.8 50.8h.2zM189.8 50.9h.2zM189.8 51h.2zM189.8 51.1h.3zM189.8 51.1h.3zM189.8 51.2h.3zM189.8 51.3h.3zM189.8 51.4h.3zM189.8 51.5h.3zM189.8 51.6h.3zM189.8 51.6h.3zM189.8 51.7h.4zM189.8 51.8h.4zM189.8 51.9h.4zM189.8 52h.4zM189.8 52.1h.4zM189.8 52.2h.4zM189.8 52.2h.4zM189.8 52.3h.4zM189.8 52.4h.4zM189.8 52.5h.4zM189.8 52.6h.4zM189.8 52.7h.4zM189.8 52.7h.4zM189.8 52.8h.4zM189.8 52.9h.5zM189.8 53h.5zM189.8 53.1h.5zM189.8 53.2h.5zM189.8 53.3h.5zM189.8 53.3h.5zM189.8 53.4h.5zM189.8 53.5h.5zM189.8 53.6h.6zM189.8 53.7h.6zM189.8 53.8h.6zM189.8 53.8h.6zM189.8 53.9h.6zM189.8 54h.6zM189.8 54.1h.6zM189.8 54.2h.7zM189.8 54.3h.7zM190 54.4h.5zM190.1 54.4h.4zM190.2 54.5h.3zM190.3 54.6h.2z"/>
<path d="M44.7 65.2h.9zM44.8 65.3h.8zM44.9 65.4h.8zM45 65.4h.7zM45 65.5h.8zM45.1 65.6h.8zM45.2 65.7h.7zM45.3 65.8h.7zM45.3 65.9h.8zM45.4 66h.7zM45.5 66h.6zM45.6 66.1h.6zM45.6 66.2h.6zM45.7 66.3h.6zM45.8 66.4h.6zM45.8 66.5h.6zM45.9 66.5h.6zM46 66.6h.5zM46.1 66.7h.5zM46.1 66.8h.6zM46.2 66.9h.5zM46.3 67h.4zM46.4 67.1h.4zM46.4 67.1h.4zM46.5 67.2h.4zM46.6 67.3h.4zM46.7 67.4h.3zM46.7 67.5h.4zM46.8 67.6h.4zM46.9 67.6h.3zM46.9 67.7h.3zM47 67.8h.2zM47.1 67.9h.2zM47.2 68h.2zM47.2 68.1h.2zM47.3 68.2h.2zM47.4 68.2h.2zM47.5 68.4h.2zM47.6 68.5h.2z"/>
<path d="M45.7 64.7h.3zM45.7 64.8h.3zM45.7 64.9h.4zM45.6 64.9h.5zM45.6 65h.5zM45.6 65.1h.5zM45.6 65.2h.6zM45.6 65.3h.6zM45.7 65.4h.6zM45.7 65.4h.6zM45.8 65.5h.6zM45.9 65.6h.5zM45.9 65.7h.6zM46 65.8h.5zM46.1 65.9h.5zM46.1 66h.5zM46.1 66h.6zM46.2 66.1h.5zM46.2 66.2h.5zM46.3 66.3h.4zM46.4 66.4h.4zM46.4 66.5h.4zM46.5 66.5h.4zM46.5 66.6h.4zM46.6 66.7h.3zM46.7 66.8h.3zM46.7 66.9h.3zM46.7 67h.4zM46.8 67.1h.3zM46.8 67.1h.4zM46.9 67.2h.3zM47 67.3h.2zM47 67.4h.2zM47.1 67.5h.2zM47.2 67.6h.1zM47.2 67.6h.2zM47.2 67.7h.2zM47.2 67.8h.3zM47.3 67.9h.2zM47.4 68h.2zM47.4 68.1h.2zM47.5 68.2h.2zM47.6 68.3h.2z"/>
<path d="M61.7 63.5h.2zM61.7 63.6h.3zM61.7 63.7h.4zM61.7 63.8h.5zM61.7 63.8h.6zM61.7 63.9h.6zM61.8 64h.5zM61.8 64.1h.5zM61.8 64.2h.5zM61.8 64.3h.5zM61.8 64.3h.5zM61.8 64.4h.5zM61.8 64.5h.5zM61.9 64.6h.4zM61.9 64.7h.4zM61.9 64.8h.4zM61.9 64.9h.4zM61.9 64.9h.4zM61.9 65h.4zM61.9 65.1h.4zM61.9 65.2h.4zM62 65.3h.3zM62 65.4h.3zM62 65.4h.3zM62 65.5h.3zM62 65.6h.3zM62 65.7h.3zM62 65.8h.3zM62.1 65.9h.2zM62.1 66h.2zM62.1 66h.2zM62.1 66.1h.2zM62.1 66.2h.2zM62.1 66.3h.2zM62.1 66.4h.2zM62.1 66.5h.2zM62.1 66.5h.2zM62.1 66.6h.2zM62.1 66.7h.2zM62.1 66.8h.2zM62.1 66.9h.2zM62.1 67h.2zM62.1 67.1h.2z"/>
<path d="M62.8 63.5h.2zM62.7 63.6h.3zM62.6 63.7h.4zM62.5 63.8h.5zM62.3 63.8h.7zM62.3 63.9h.7zM62.3 64h.6zM62.3 64.1h.6zM62.3 64.2h.6zM62.3 64.3h.6zM62.3 64.3h.6zM62.3 64.4h.6zM62.3 64.5h.6zM62.3 64.6h.5zM62.3 64.7h.5zM62.3 64.8h.5zM62.3 64.9h.5zM62.3 64.9h.5zM62.3 65h.5zM62.3 65.1h.5zM62.3 65.2h.5zM62.3 65.3h.4zM62.3 65.4h.4zM62.3 65.4h.4zM62.3 65.5h.4zM62.3 65.6h.4zM62.3 65.7h.4zM62.3 65.8h.4zM62.3 65.9h.4zM62.3 66h.4zM62.3 66h.4zM62.3 66.1h.4zM62.3 66.2h.4zM62.3 66.3h.4zM62.3 66.4h.4zM62.3 66.5h.3zM62.3 66.5h.3zM62.3 66.6h.3zM62.3 66.7h.3zM62.3 66.8h.3zM62.3 66.9h.3zM62.3 67h.3zM62.3 67.1h.3zM62.3 67.1h.2zM62.3 67.2h.2zM62.3 67.3h.2zM62.3 67.4h.2zM62.3 67.5h.2zM62.3 67.6h.2zM62.3 67.6h.2z"/>
<path d="M189.3 69.9h.2zM189.3 70h.3zM189.3 70.1h.4zM189.3 70.2h.4zM189.3 70.3h.5zM189.3 70.4h.5zM189.3 70.4h.5zM189.4 70.5h.4zM189.4 70.6h.4zM189.4 70.7h.4zM189.4 70.8h.4zM189.4 70.9h.4zM189.4 71h.4zM189.4 71h.4zM189.4 71.1h.4zM189.5 71.2h.3zM189.5 71.3h.3zM189.5 71.4h.3zM189.5 71.5h.3zM189.5 71.5h.3zM189.5 71.6h.3zM189.5 71.7h.3zM189.5 71.8h.3zM189.5 71.9h.3zM189.6 72h.2zM189.6 72.1h.2zM189.6 72.1h.2zM189.6 72.2h.2zM189.6 72.3h.2zM189.6 72.4h.2zM189.6 72.5h.2zM189.6 72.6h.2zM189.7 72.6h.1zM189.7 72.7h.1zM189.7 72.8h.1zM189.7 72.9h.1zM189.7 73h.1zM189.7 73.1h.1zM189.7 73.2h.1zM189.7 73.2h.1zM189.7 73.3h.1z"/>
<path d="M190.3 69.9h.2zM190.2 70h.3zM190.1 70.1h.4zM190 70.2h.5zM189.8 70.3h.7zM189.8 70.4h.7zM189.8 70.4h.6zM189.8 70.5h.6zM189.8 70.6h.6zM189.8 70.7h.6zM189.8 70.8h.6zM189.8 70.9h.6zM189.8 71h.6zM189.8 71h.5zM189.8 71.1h.5zM189.8 71.2h.5zM189.8 71.3h.5zM189.8 71.4h.5zM189.8 71.5h.5zM189.8 71.5h.5zM189.8 71.6h.5zM189.8 71.7h.4zM189.8 71.8h.4zM189.8 71.9h.4zM189.8 72h.4zM189.8 72.1h.4zM189.8 72.1h.4zM189.8 72.2h.4zM189.8 72.3h.4zM189.8 72.4h.4zM189.8 72.5h.4zM189.8 72.6h.4zM189.8 72.6h.4zM189.8 72.7h.4zM189.8 72.8h.4zM189.8 72.9h.3zM189.8 73h.3zM189.8 73.1h.3zM189.8 73.2h.3zM189.8 73.2h.3zM189.8 73.3h.3zM189.8 73.4h.3zM189.8 73.5h.3zM189.8 73.6h.2zM189.8 73.7h.2zM189.8 73.7h.2zM189.8 73.8h.2zM189.8 73.9h.2zM189.8 74h.2zM189.8 74.1h.2z"/>
<path d="M35.6 97h4.5zM36.3 97.1h3.9zM36.9 97.2h3.4zM37.6 97.3h2.8zM38.2 97.4h2.2zM38.8 97.5h1.7zM39.5 97.5h1.1zM40 97.6h.6z"/>
<path d="M40 96.5h.6zM39.3 96.6h1.3zM38.5 96.7h2zM37.8 96.8h2.6zM37.1 96.9h3.2zM36.4 96.9h3.8z"/>
<path d="M43.6 86.4h4.5zM44.3 86.4h3.9zM44.9 86.5h3.4zM45.6 86.6h2.7zM46.1 86.7h2.2zM46.7 86.8h1.7zM47.4 86.9h1.1zM48 87h.6z"/>
<path d="M48 85.8h.6zM47.4 85.9h1.1zM46.7 85.9h1.7zM46.1 86h2.2zM45.6 86.1h2.7zM44.9 86.2h3.4zM44.3 86.3h3.9z"/>
<path d="M167.7 85.8h.6zM167.8 85.9h1.1zM167.9 85.9h1.7zM167.9 86h2.3zM168 86.1h2.8zM168.1 86.2h3.3zM168.1 86.3h3.9z"/>
<path d="M168.1 86.4h4.5zM168.1 86.4h3.9zM168.1 86.5h3.3zM168 86.6h2.8zM167.9 86.7h2.3zM167.9 86.8h1.7zM167.8 86.9h1.1zM167.7 87h.6z"/>
<path d="M175.7 96.5h.7zM175.8 96.6h1.2zM175.9 96.7h1.9zM175.9 96.8h2.6zM176 96.9h3.2zM176.1 96.9h3.8z"/>
<path d="M176.1 97h4.5zM176.1 97.1h3.9zM176 97.2h3.4zM175.9 97.3h2.8zM175.9 97.4h2.2zM175.9 97.5h1.6zM175.8 97.5h1.1zM175.7 97.6h.6z"/>
<path d="M100.2 140.8h4.4zM100.9 140.9h3.8zM101.6 141h3.2zM102.4 141.1h2.5zM103 141.1h2zM103.8 141.2h1.3zM104.5 141.3h.7z"/>
<path d="M104.6 140.2h.6zM104 140.3h1.1zM103.3 140.4h1.7zM102.7 140.5h2.2zM102.1 140.5h2.8zM101.4 140.6h3.4zM100.8 140.7h3.9z"/>
<path d="M111.2 140.2h.6zM111.3 140.3h1.1zM111.3 140.4h1.7zM111.3 140.5h2.3zM111.4 140.5h2.9zM111.5 140.6h3.4zM111.6 140.7h4z"/>
<path d="M111.6 140.8h4.6zM111.6 140.9h3.9zM111.5 141h3.2zM111.4 141.1h2.6zM111.3 141.1h2zM111.3 141.2h1.3zM111.2 141.3h.6z"/>
<path d="M98.1 160.6h4.5zM98.8 160.7h3.9zM99.4 160.8h3.4zM100.1 160.9h2.8zM100.7 161h2.2zM101.3 161h1.7zM101.9 161.1h1.1zM102.5 161.2h.6z"/>
<path d="M102.4 160.1h.7zM101.8 160.2h1.2zM101 160.3h2zM100.3 160.4h2.6zM99.6 160.4h3.2zM98.9 160.5h3.8z"/>
<path d="M113.2 160.1h.7zM113.3 160.2h1.3zM113.4 160.3h1.9zM113.5 160.4h2.5zM113.5 160.4h3.3zM113.6 160.5h3.8z"/>
<path d="M113.6 160.6h4.5zM113.6 160.7h3.9zM113.5 160.8h3.4zM113.5 160.9h2.7zM113.4 161h2.3zM113.4 161h1.7zM113.3 161.1h1.1zM113.2 161.2h.6z"/>
<path d="M123.4 161.5h.2zM123.5 161.6h.2zM123.6 161.7h.2zM123.7 161.8h.2zM123.8 161.9h.2zM123.8 162h.2zM123.9 162.1h.2zM124 162.1h.2zM124 162.2h.3zM124.1 162.3h.3zM124.1 162.4h.4zM124.2 162.5h.3zM124.3 162.6h.3zM124.4 162.6h.3zM124.4 162.7h.4zM124.5 162.8h.4zM124.5 162.9h.5zM124.6 163h.5zM124.7 163.1h.4zM124.7 163.2h.5zM124.8 163.2h.5zM124.9 163.3h.5zM125 163.4h.5zM125.1 163.5h.5zM125.1 163.6h.5zM125.1 163.7h.6zM125.2 163.7h.6zM125.3 163.8h.6zM125.3 163.9h.7zM125.4 164h.7zM125.5 164.1h.7zM125.6 164.2h.6zM125.6 164.3h.7zM125.6 164.3h.7zM125.7 164.4h.6zM125.8 164.5h.5zM125.9 164.6h.4zM126 164.7h.3zM126 164.8h.3zM126.1 164.8h.2zM126.2 164.9h.1z"/>
<path d="M123.8 161.7h.2zM123.9 161.8h.1zM124 161.9h.1zM124 162h.3zM124.1 162.1h.3zM124.2 162.1h.3zM124.3 162.2h.3zM124.4 162.3h.3zM124.5 162.4h.3zM124.5 162.5h.5zM124.6 162.6h.5zM124.7 162.6h.4zM124.8 162.7h.5zM124.9 162.8h.5zM125 162.9h.5zM125.1 163h.5zM125.1 163.1h.6zM125.2 163.2h.6zM125.3 163.2h.7zM125.4 163.3h.7zM125.5 163.4h.7zM125.6 163.5h.7zM125.6 163.6h.8zM125.7 163.7h.8zM125.8 163.7h.9zM125.9 163.8h.8zM126 163.9h.8zM126.1 164h.9zM126.2 164.1h.9zM126.2 164.2h1z"/>
<path d="M128.4 167.2h.9zM128.5 167.3h.9zM128.6 167.4h.9zM128.7 167.5h.8zM128.9 167.6h.7zM128.9 167.6h.8zM129 167.7h.8zM129.2 167.8h.7zM129.3 167.9h.7zM129.4 168h.6zM129.5 168.1h.6zM129.6 168.1h.6zM129.7 168.2h.6zM129.8 168.3h.6zM130 168.4h.5zM130 168.5h.6zM130.1 168.6h.5zM130.3 168.7h.4zM130.4 168.7h.4zM130.5 168.8h.4zM130.6 168.9h.4zM130.7 169h.4zM130.8 169.1h.3zM131 169.2h.2zM131.1 169.2h.2zM131.1 169.3h.3zM131.2 169.4h.3zM131.4 169.5h.2zM131.5 169.6h.2zM131.6 169.7h.1z"/>
<path d="M129.3 166.5h.2zM129.3 166.5h.2zM129.3 166.6h.3zM129.2 166.7h.4zM129.2 166.8h.5zM129.2 166.9h.6zM129.2 167h.7zM129.2 167h.7zM129.1 167.1h.9zM129.3 167.2h.7zM129.4 167.3h.7zM129.5 167.4h.6zM129.5 167.5h.7zM129.6 167.6h.7zM129.7 167.6h.7zM129.8 167.7h.7zM129.9 167.8h.6zM130 167.9h.6zM130 168h.6zM130.1 168.1h.6zM130.2 168.1h.5zM130.3 168.2h.5zM130.4 168.3h.5zM130.5 168.4h.5zM130.6 168.5h.4zM130.6 168.6h.5zM130.7 168.7h.4zM130.8 168.7h.4zM130.9 168.8h.3zM131 168.9h.3zM131.1 169h.3zM131.1 169.1h.4zM131.2 169.2h.4zM131.3 169.2h.3zM131.4 169.3h.3zM131.5 169.4h.2zM131.6 169.5h.2zM131.7 169.6h.1zM131.7 169.7h.2zM131.8 169.8h.2zM131.9 169.8h.2z"/>
</g>
<text font-size="15.6" x="99.1" y="269.4">Маховик</text>
<g font-size="10.9">
<text x="80.2" y="9.4" transform="rotate(-180 80.2 9.4)">МЧ00.08.00.08</text>
<text x="120.8" y="248.1">МЧ00.08.00.08</text>
</g>
<text font-size="10.8" x="86.1" y="288.1">Ст3сп ГОСТ 380-2005</text>
<g font-size="8.5">
<text x="102.6" y="29.7">Ç38</text>
<text x="102.6" y="39.2">Ç34</text>
<text x="23.2" y="47.4">Ç16</text>
<text x="101.4" y="83.8">Ç129</text>
<text x="101.6" y="94.5">Ç145</text>
</g>
<g font-size="7.8">
<text x="68.5" y="50">R15</text>
<text x="60" y="65.7" transform="rotate(-90 60 65.7)">1</text>
<text x="60" y="63.7" transform="rotate(-90 60 63.7)">2</text>
<text x="187.6" y="66.1" transform="rotate(-90 187.6 66.1)">25</text>
<text x="104.7" y="138.5">16</text>
<text x="104.2" y="158.4">20</text>
<text x="141.3" y="159.1">13</text>
<text x="173.7" y="267.2">1,03</text>
<text x="193.1" y="267.2">1:1</text>
<text x="172.4" y="283.7">ПГУПС</text>
<text x="168.7" y="290.7">ЛТ-319-з</text>
</g>
<g font-size="5.4">
<text x="12.6" y="46.3" transform="rotate(-90 12.6 46.3)">Перв. примен.</text>
<text x="12.6" y="103.4" transform="rotate(-90 12.6 103.4)">Справ. !</text>
<text x="12.6" y="176.1" transform="rotate(-90 12.6 176.1)">Подп. и дата</text>
<text x="12.6" y="205.2" transform="rotate(-90 12.6 205.2)">Инв. ! дубл.</text>
<text x="12.6" y="230.9" transform="rotate(-90 12.6 230.9)">Взам. инв. !</text>
<text x="159.3" y="256.6">Лит.</text>
<text x="173.4" y="256.6">Масса</text>
<text x="188.3" y="256.6">Масштаб</text>
<text x="12.6" y="261.1" transform="rotate(-90 12.6 261.1)">Подп. и дата</text>
<text x="41.6" y="261.6">! докум.</text>
<text x="63.9" y="261.6">Подп.</text>
<text x="21" y="266.6">Разраб.</text>
<text x="21" y="271.6">Пров.</text>
<text x="38" y="271.6">Пузанова Ю.Е.</text>
<text x="21" y="276.6">Т.контр.</text>
<text x="157.1" y="276.6">Лист</text>
<text x="178.3" y="276.6">Листов</text>
<text x="198.5" y="276.6">1</text>
<text x="21" y="286.6">Н.контр.</text>
<text x="7.5" y="292.5" transform="rotate(-90 7.5 292.5)">КОМПАС-3Dv22Учебнаяверсия©2023ООО&quot;АСКОН-Системыпроектирования&quot;, Россия. Всеправазащищены.</text>
<text x="12.6" y="290.2" transform="rotate(-90 12.6 290.2)">Инв. ! подл.</text>
<text x="21" y="291.6">Утв.</text>
<text x="8.5" y="296.7">Недлякоммерческогоиспользования</text>
<text x="96" y="296.6">Копировал</text>
<text x="166" y="296.6">Формат</text>
<text x="186" y="296.6">A4</text>
</g>
<g font-size="5.3">
<text x="21.1" y="261.6">Изм.</text>
<text x="28.1" y="261.6">Лист</text>
<text x="76.1" y="261.6">Дата</text>
<text x="38" y="266.6">Воротников Я.А.</text>
</g>
</svg>
